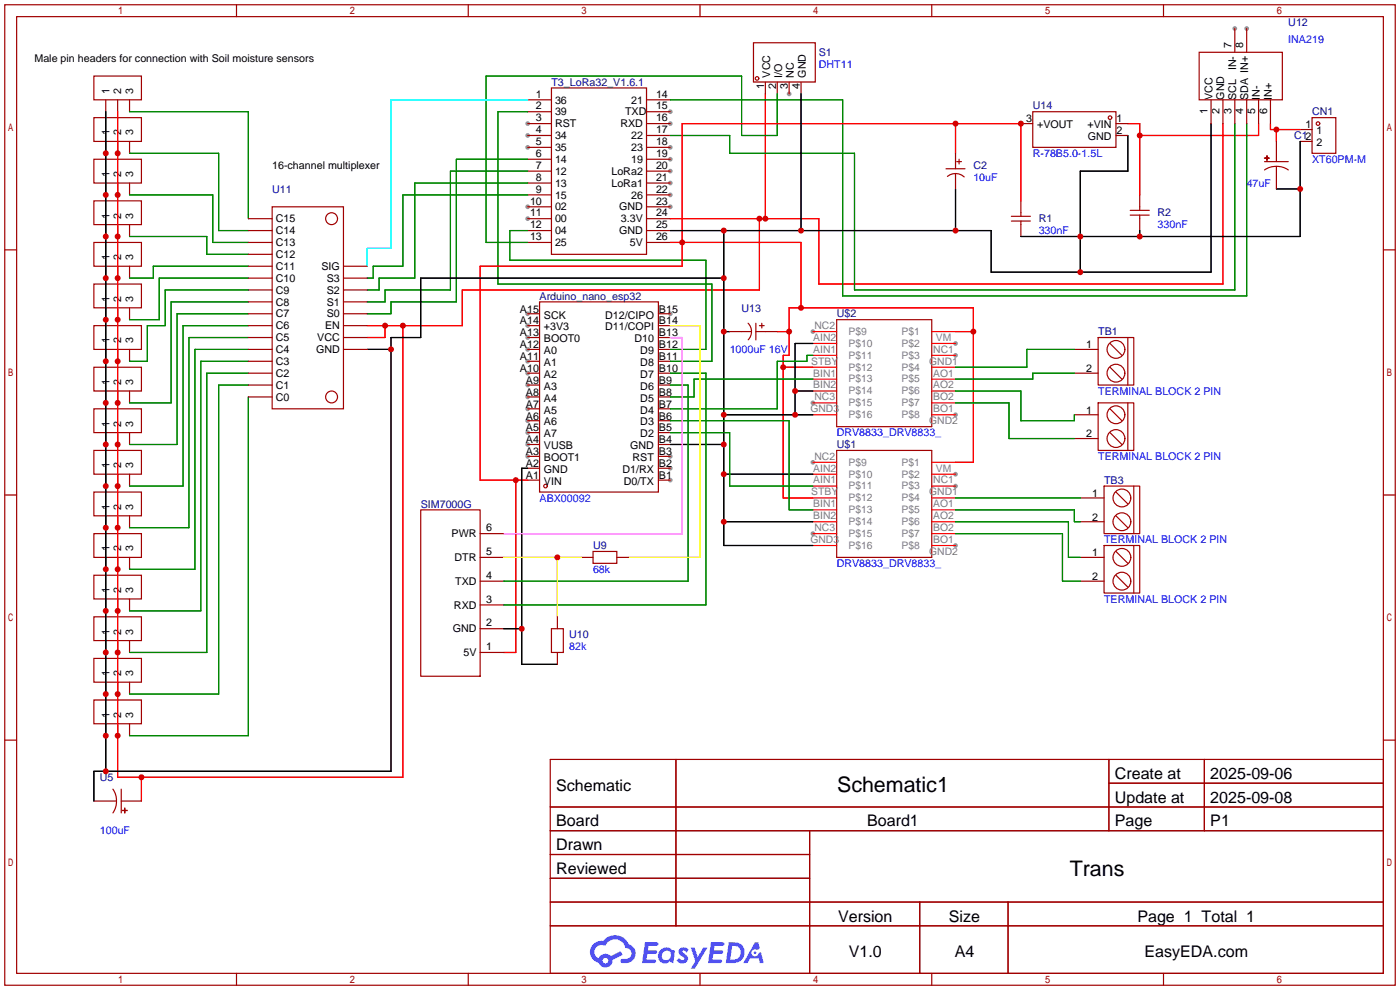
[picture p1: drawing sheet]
<svg xmlns="http://www.w3.org/2000/svg" width="299mm" height="212mm" viewBox="0 0 299 212" stroke-linecap="round" stroke-linejoin="round" font-family="sans-serif">
<g fill="#999">
<circle cx="112.8" cy="72.1" r=".51"/>
<circle cx="112.8" cy="97.5" r=".51"/>
<circle cx="112.8" cy="69.6" r=".51"/>
<circle cx="112.8" cy="67.1" r=".51"/>
<circle cx="112.8" cy="95" r=".51"/>
<circle cx="112.8" cy="74.7" r=".51"/>
<circle cx="112.8" cy="77.2" r=".51"/>
<circle cx="112.8" cy="79.8" r=".51"/>
<circle cx="112.8" cy="82.3" r=".51"/>
<circle cx="112.8" cy="84.8" r=".51"/>
<circle cx="112.8" cy="87.4" r=".51"/>
<circle cx="112.8" cy="89.9" r=".51"/>
<circle cx="112.8" cy="92.5" r=".51"/>
<circle cx="143.3" cy="97.5" r=".51"/>
<circle cx="143.3" cy="67.1" r=".51"/>
<circle cx="143.3" cy="100.1" r=".51"/>
<circle cx="143.3" cy="102.6" r=".51"/>
<circle cx="112.8" cy="26.4" r=".51"/>
<circle cx="112.8" cy="29" r=".51"/>
<circle cx="112.8" cy="31.5" r=".51"/>
<circle cx="112.8" cy="44.2" r=".51"/>
<circle cx="112.8" cy="46.7" r=".51"/>
<circle cx="143.3" cy="23.9" r=".51"/>
<circle cx="143.3" cy="26.4" r=".51"/>
<circle cx="143.3" cy="31.5" r=".51"/>
<circle cx="143.3" cy="34" r=".51"/>
<circle cx="143.3" cy="36.6" r=".51"/>
<circle cx="143.3" cy="39.1" r=".51"/>
<circle cx="143.3" cy="41.7" r=".51"/>
<circle cx="143.3" cy="44.2" r=".51"/>
<circle cx="204.2" cy="101.3" r=".51"/>
<circle cx="204.2" cy="103.9" r=".51"/>
<circle cx="204.2" cy="116.6" r=".51"/>
<circle cx="173.7" cy="98.8" r=".51"/>
<circle cx="173.7" cy="114" r=".51"/>
<circle cx="204.2" cy="73.4" r=".51"/>
<circle cx="204.2" cy="75.9" r=".51"/>
<circle cx="204.2" cy="88.6" r=".51"/>
<circle cx="173.7" cy="70.9" r=".51"/>
<circle cx="173.7" cy="86.1" r=".51"/>
<circle cx="168.7" cy="20.1" r=".51"/>
<circle cx="263.9" cy="6.1" r=".51"/>
<circle cx="266.4" cy="6.1" r=".51"/>
</g>
<g fill="none" stroke="#a10000" stroke-width=".25">
<path d="M1 1h297.2v209.6h-297.2zM3.6 3.6h292.1v204.4h-292.1zM50.5 1v2.6M100.1 1v2.6M149.6 1v2.6M199.1 1v2.6M248.7 1v2.6M1 53.4h2.6M295.7 53.4h2.5M1 105.8h2.6M295.7 105.8h2.5M1 158.2h2.6"/>
<path d="M295.7 158.2h2.5M117.6 162.3h178.1v45.7h-178.1zM117.6 172.5h178.1M117.6 177.5h178.1M144.5 162.3v35.6M173 177.5v30.5M237 162.3v15.2M237 167.4h58.7M257.4 162.3v15.2M117.6 182.6h55.4M117.6 192.8h178.1M117.6 187.7h55.4"/>
<path d="M117.6 197.9h178.1M196.6 192.8v15.2M215.4 192.8v15.2M50.5 208v2.6M100.1 208v2.6M149.6 208v2.6M199.1 208v2.6M248.7 208v2.6"/>
</g>
<g fill="#5487ff">
<path d="M145.3 202.7a1.3 1.3 0 0 1 1.9 .3l-.4 .6a.54 .54 0 0 0-.9-.2l.1 .2a1.34 1.34 0 0 1 .9 1.8 1.47 1.47 0 0 1-2.3-.1l.5-.6 .8 .5a.31 .31 0 0 0 .4-.3 .31 .31 0 0 0-.3-.4 1.12 1.12 0 0 1-.7-1.8z"/>
<path d="M147.6 202.5h.9l.6 2 1.2-2h.9l-2.7 4.6h-.9l1-1.7z"/>
<path d="M137.8 201.4h1.7a1.31 1.31 0 0 1 1.2 .2 .4 .4 0 0 1-.3 .5l-1.8 .1-.1 .9h1.6a.4 .4 0 0 1 .4 .4 .4 .4 0 0 1-.5 .4h-1.6l-.2 1.2h1.4a.46 .46 0 0 1 .5 0 .46 .46 0 0 1 .1 .5l-.4 .2h-2.6z"/>
<path d="M151.9 201.4h1.7a1.32 1.32 0 0 1 1.2 .2 .39 .39 0 0 1-.3 .5l-1.8 .1-.1 .9h1.6a.4 .4 0 0 1 .4 .4 .4 .4 0 0 1-.4 .4h-1.7l-.2 1.2h1.4a.46 .46 0 0 1 .5 0 .46 .46 0 0 1 .1 .5l-.4 .2h-2.6z"/>
<path d="M161.3 201.4h.8l.3 1.3-.6 .4a.75 .75 0 0 0-1.1 .3 .75 .75 0 0 0 .5 1 .75 .75 0 0 0 .9-.7l.5-.2 .6 2.3h-.8l-.3-.9h-1.8l-.5 .9h-1z"/>
<path d="M155.7 201.4l-.6 4.4h1.5a2.27 2.27 0 0 0 2.6-2.2 2.27 2.27 0 0 0-2.7-2.2zM156.5 202.1a1.5 1.5 0 0 1 1.8 1.6 1.5 1.5 0 0 1-1.9 1.4h-.3z"/>
<path d="M141.2 203a1.6 1.6 0 0 0-.3 2.3 1.6 1.6 0 0 0 2.3 .2l.7 .3 .3-2.4-.1-.3-.5-.1a1.58 1.58 0 0 0-2.4 0zM141.8 203.5a.98 .98 0 0 1 1.6 .4 .98 .98 0 0 1-1.1 1.3 .94 .94 0 0 1-.9-.7 .94 .94 0 0 1 .4-1z"/>
<path d="M126.8 201.8a2.37 2.37 0 0 0 1.1 4 1.54 1.54 0 0 0 1.8 1 1.54 1.54 0 0 0 1.2-1.6l2.2-1.1-.5-.8-2 1a1.57 1.57 0 0 0-2.7 .5 1.5 1.5 0 0 1-.7-2.1 1.5 1.5 0 0 1 2.2-.5 2.23 2.23 0 0 1 2.3-1.4 2.23 2.23 0 0 1 2 1.8 1.16 1.16 0 0 1 1.2 1.1 1.16 1.16 0 0 1-1.1 1.2h-.7a.47 .47 0 0 0-.5 .4 .47 .47 0 0 0 .4 .5 2.17 2.17 0 0 0 2.5-.9 2.17 2.17 0 0 0-.3-2.7l-.8-.4a3.2 3.2 0 0 0-5.5-.7l-1.1 .1zM128.8 205.3a.6 .6 0 0 1 1.2 0 .6 .6 0 0 1-1.2 0z"/>
<circle cx="161.4" cy="203.6" r=".28"/>
</g>
<g fill="none" stroke="#a10000" stroke-width=".25">
<path d="M20.1 16.3h10.1v5h-10.1zM117.9 18.8h20.3v35.6h-20.3zM161 9.1h13.2v8.4h-13.2zM163.6 17.5v2.6M166.1 17.5v2.6M168.7 17.5v2.6M171.2 17.5v2.6M256.3 11.2h17.8v10.1h-17.8zM263.9 6.1v5.1M266.4 6.1v5.1M20.1 25.1h10.1v5.1h-10.1zM20.1 34h10.1v5.1h-10.1z"/>
<path d="M22.6 21.3v2.6M22.6 30.2v2.6M22.6 39.1v2.6M25.1 21.3v2.6M25.1 30.2v2.6M25.1 39.1v2.6M27.7 21.3v2.6M27.7 30.2v2.6M27.7 39.1v2.6M112.8 21.3h5.1M112.8 23.9h5.1M112.8 26.4h5.1"/>
<path d="M112.8 29h5.1M112.8 31.5h5.1M112.8 34h5.1M112.8 36.6h5.1M112.8 39.1h5.1M138.2 21.3h5.1M138.2 23.9h5.1M138.2 26.4h5.1M138.2 29h5.1M138.2 31.5h5.1M138.2 34h5.1M138.2 36.6h5.1"/>
<path d="M138.2 39.1h5.1M202.2 36.1h4M202.5 37.7a2.74 2.74 0 0 1 3.6 .1M204.2 32.8v3.3M204.2 37.1v3.3M204.5 34.5h1M205 34v1.1M218.2 26.4h2.5M220.7 23.9h17.8v7.6h-17.8zM238.5 26.4h2.5M238.5 29h2.5M258.8 21.3v5.1"/>
<path d="M261.4 21.3v5.1M263.9 21.3v5.1M266.4 21.3v5.1M269 21.3v5.1M270.3 33.8h1zM270.3 34.5h5M270.8 33.3v1zM271.5 21.3v5.1M272.8 35.6l1.6 .2 .9 .5M272.8 35.6l-1.1 .1-1.4 .6M272.8 30.2v4.3M272.8 35.6v4.8"/>
<path d="M277.9 27.7h2.5M277.9 30.2h2.5M280.4 25.1h5.1v7.7h-5.1zM20.1 42.9h10.1v5.1h-10.1zM20.1 51.8h10.1v5.1h-10.1zM22.6 48v2.5M22.6 56.9v2.5M25.1 48v2.5M25.1 56.9v2.5M27.7 48v2.5M27.7 56.9v2.5M53.1 46.7h5.1"/>
<path d="M53.1 49.3h5.1M53.1 51.8h5.1M53.1 59.4h5.1M53.1 56.9h5.1M53.1 54.4h5.1M58.2 44.2h15.2v43.2h-15.2zM73.4 59.4h5.1M73.4 56.9h5.1M112.8 41.7h5.1M112.8 44.2h5.1M112.8 46.7h5.1M112.8 49.3h5.1"/>
<path d="M112.8 51.8h5.1M138.2 41.7h5.1M138.2 44.2h5.1M138.2 46.7h5.1M138.2 49.3h5.1M138.2 51.8h5.1M216.2 46.2h4M216.2 47.2h4M218.2 42.9v3.3M218.2 47.2v3.3M241.6 45h4M241.6 46h4"/>
<path d="M243.6 41.7v3.3M243.6 46v3.3M20.1 60.7h10.1v5.1h-10.1zM20.1 69.6h10.1v5.1h-10.1zM20.1 78.5h10.1v5.1h-10.1zM22.6 65.8v2.5M22.6 74.7v2.5M25.1 65.8v2.5M25.1 74.7v2.5M27.7 65.8v2.5M27.7 74.7v2.5M53.1 72.1h5.1"/>
<path d="M53.1 69.6h5.1M53.1 67.1h5.1M53.1 74.7h5.1M53.1 77.2h5.1M53.1 79.8h5.1M53.1 64.5h5.1M53.1 62h5.1M73.4 72.1h5.1M73.4 69.6h5.1M73.4 67.1h5.1M73.4 74.7h5.1M73.4 64.5h5.1"/>
<path d="M73.4 62h5.1M112.8 72.1h2.5M112.8 69.6h2.5M112.8 67.1h2.5M112.8 74.7h2.5M112.8 77.2h2.5M112.8 79.8h2.5M115.3 64.5h25.4v40.7h-25.4zM140.7 72.1h2.6M140.7 69.6h2.6M140.7 67.1h2.6M140.7 74.7h2.6"/>
<path d="M140.7 77.2h2.6M140.7 79.8h2.6M156 70.9h4.5M159.9 69.1a2.54 2.54 0 0 1 0 3.5M161.5 69.1v3.5M161.5 70.9h4.6M162.3 69.6h1M162.8 69.1v1M178.8 68.3h20.3v22.9h-20.3zM229.6 74.7h5.1M229.6 79.8h5.1M234.7 72.1h7.6v10.2h-7.6z"/>
<path d="M237.2 73.4l2.6 2.5M237.2 78.5l2.6 2.5M241 72.1v10.2M20.1 87.4h10.1v5.1h-10.1zM20.1 96.3h10.1v5h-10.1zM22.6 83.6v2.5M22.6 92.5v2.5M25.1 83.6v2.5M25.1 92.5v2.5M27.7 83.6v2.5M27.7 92.5v2.5M53.1 82.3h5.1"/>
<path d="M53.1 84.8h5.1M112.8 97.5h2.5M112.8 95h2.5M112.8 82.3h2.5M112.8 84.8h2.5M112.8 87.4h2.5M112.8 89.9h2.5M112.8 92.5h2.5M140.7 97.5h2.6M140.7 95h2.6M140.7 82.3h2.6M140.7 84.8h2.6"/>
<path d="M140.7 87.4h2.6M140.7 89.9h2.6M140.7 92.5h2.6M178.8 96.3h20.3v22.8h-20.3zM229.6 88.6h5.1M229.6 93.7h5.1M234.7 86.1h7.6v10.2h-7.6zM237.2 87.4l2.6 2.5M237.2 92.5l2.6 2.5M241 86.1v10.2M20.1 105.2h10.1v5h-10.1zM20.1 114h10.1v5.1h-10.1z"/>
<path d="M22.6 101.3v2.6M22.6 110.2v2.6M22.6 119.1v2.6M25.1 101.3v2.6M25.1 110.2v2.6M25.1 119.1v2.6M27.7 101.3v2.6M27.7 110.2v2.6M27.7 119.1v2.6M89.9 109h12.7v35.5h-12.7zM102.6 119.1h5.1M102.6 114h5.1"/>
<path d="M112.8 100.1h2.5M112.8 102.6h2.5M124.2 119.1h2.5M126.7 117.9h5.1v2.5h-5.1zM131.8 119.1h2.6M140.7 100.1h2.6M140.7 102.6h2.6M230.9 119.1h5.1M230.9 106.4h5.1M230.9 111.5h5.1M236 103.9h7.6v10.1h-7.6zM236 116.6h7.6v10.1h-7.6z"/>
<path d="M238.5 105.2l2.5 2.5M238.5 110.2l2.5 2.6M238.5 117.9l2.5 2.5M242.3 103.9v10.1M242.3 116.6v10.1M20.1 122.9h10.1v5.1h-10.1zM20.1 131.8h10.1v5.1h-10.1zM22.6 128v2.6M22.6 136.9v2.5M25.1 128v2.6M25.1 136.9v2.5M27.7 128v2.6"/>
<path d="M27.7 136.9v2.5M102.6 139.4h5.1M102.6 134.4h5.1M102.6 129.3h5.1M102.6 124.2h5.1M117.9 134.4h2.5v5h-2.5zM119.1 131.8v2.6M119.1 139.4v2.6M230.9 124.2h5.1M238.5 122.9l2.5 2.6M20.1 140.7h10.1v5.1h-10.1zM20.1 149.6h10.1v5.1h-10.1z"/>
<path d="M22.6 145.8v2.5M22.6 154.7v2.5M25.1 145.8v2.5M25.1 154.7v2.5M27.7 145.8v2.5M27.7 154.7v2.5M20.1 171.2h4.8M24.1 168.7l.5 .9 .3 1.6M24.9 171.2l-.1 1.1-.7 1.4M25.9 171.2h4.3M25.9 168.7v5M26.2 173.2h1z"/>
<path d="M26.6 172.7l.1 1z"/>
<circle cx="161.8" cy="16.8" r=".38"/>
<circle cx="237.2" cy="25.1" r=".38"/>
<circle cx="281.7" cy="26.4" r=".38"/>
<circle cx="70.9" cy="46.7" r="1.27"/>
<circle cx="238.5" cy="74.7" r="1.9"/>
<circle cx="238.5" cy="79.8" r="1.9"/>
<circle cx="70.9" cy="84.8" r="1.27"/>
<circle cx="238.5" cy="88.6" r="1.9"/>
<circle cx="238.5" cy="93.7" r="1.9"/>
<circle cx="116.6" cy="103.9" r=".38"/>
<circle cx="239.8" cy="119.1" r="1.9"/>
<circle cx="239.8" cy="106.4" r="1.9"/>
<circle cx="239.8" cy="111.5" r="1.9"/>
<circle cx="239.8" cy="124.2" r="1.9"/>
</g>
<g fill="none" stroke="#f00" stroke-width=".25">
<path d="M25.1 23.9v142.2h61v-96.5M163.6 20.1v26.6M204.2 26.4v6.4M241 26.4h2.6v15.3M261.4 26.4v34.3h-86.4v-14h-31.7M269 26.4v2.6h-25.4M271.5 26.4v1.3h6.4M272.8 27.7v2.5M143.3 51.8h27.9v14M162.3 46.7v15.3h-63.5v7.6h-20.3M218.2 42.9v-16.5h-72.4v30.5h-43.2v45.7h10.2M82.3 69.6v2.5h-3.8"/>
<path d="M166.1 70.9h2.6M167.4 78.5h11.4M173.7 70.9h5.1M173.7 73.4h5.1M173.7 75.9h5.1M199.1 70.9h8.9M199.1 73.4h5.1M199.1 75.9h5.1M199.1 78.5h5.1M173.7 98.8h5.1M173.7 81h5.1M173.7 83.6h5.1"/>
<path d="M173.7 86.1h5.1M173.7 88.6h5.1M199.1 98.8h8.9v-33h-39.3v10.1h-1.3v30.5h11.4M199.1 81h5.1M199.1 83.6h5.1M199.1 86.1h5.1M199.1 88.6h5.1M110.2 102.6v36.8h-2.5M173.7 101.3h5.1M173.7 103.9h5.1M173.7 109h5.1M173.7 111.5h5.1"/>
<path d="M173.7 114h5.1M173.7 116.6h5.1M199.1 101.3h5.1M199.1 103.9h5.1M199.1 106.4h5.1M199.1 109h5.1M199.1 111.5h5.1M199.1 114h5.1M199.1 116.6h5.1M30.2 166.1v5.1"/>
</g>
<g fill="none" stroke="#008700" stroke-width=".25">
<path d="M27.7 23.9h25.4v22.8M27.7 32.8h19v16.5h6.4M112.8 23.9h-6.4v36.8h45.7v16.5h-8.8M112.8 39.1h-24.2v20.3h-7.6v2.6h-2.5M112.8 36.6h-16.5v25.4h-14v2.5h-3.8M112.8 34h-15.3v30.5h-13.9v2.6h-5.1M143.3 21.3h36.8v41.9h86.3v-36.8M166.1 20.1v8.9h-7.6v-12.7h-54.6v35.5h8.9M263.9 26.4v35.6h-81.3v-29.2h-26.6v-3.8h-12.7M27.7 41.7h17.8v10.1h7.6M27.7 50.5h16.5v3.9h8.9M53.1 56.9h-20.3v2.5h-5.1"/>
<path d="M53.1 59.4h-19.1v8.9h-6.3M112.8 49.3h-3.8v6.3h41.9v19.1h-7.6M112.8 41.7h-26.7v15.2h-6.3v2.5h-1.3M53.1 79.8h-8.9v59.6h-16.5M53.1 62h-17.8v7.6h-3.8v7.6h-3.8M53.1 69.6h-14v34.3h-11.4M53.1 77.2h-10.2v53.4h-15.2M53.1 64.5h-16.5v21.6h-8.9M53.1 67.1h-15.3v27.9h-10.1M53.1 72.1h-12.7v40.7h-12.7M53.1 74.7h-11.4v47h-14M143.3 79.8h7.6v49.5h-43.2"/>
<path d="M173.7 75.9h-1.2v1.3h-6.4v10.2h-22.8M229.6 74.7h-10.1v3.8h-15.3M229.6 79.8h-8.9v1.2h-16.5M53.1 84.8v72.4h-25.4M53.1 82.3h-6.4v66h-19M143.3 92.5h12.7v11.4h17.7M143.3 82.3h3.8v41.9h-39.4M143.3 89.9h25.4v19.1h5M173.7 81h-25.4v3.8h-5M204.2 86.1h11.4v7.6h14M204.2 83.6h14v6.3h11.4v-1.3M204.2 109h25.4v2.5h1.3"/>
<path d="M204.2 114h22.9v10.2h3.8M204.2 106.4h26.7M204.2 111.5h24.1v7.6h2.6"/>
</g>
<path d="M112.8 21.3h-29.2v31.8h-5.1v3.8" fill="none" stroke="#0ff" stroke-width=".25"/>
<g fill="none" stroke="#000" stroke-width=".25">
<path d="M22.6 23.9v140.9M171.2 20.1v29.2M241 29v7.6h-10.1v21.6M258.8 26.4v31.8h-47v-8.9h-68.5M277.9 30.2v20.3h-59.7M154.7 59.4h-64.8v12.7h-6.3v92.7h-63.5v6.4M154.7 49.3v67.3h19M204.2 40.4v8.9M243.6 49.3v1.2M272.8 40.4h5.1M78.5 74.7h5.1M154.7 70.9h1.3"/>
<path d="M173.7 73.4h-3.8v15.2M143.3 95h11.4M154.7 88.6h19M169.9 83.6h3.8M112.8 100.1h-1.3v41.9h7.6M154.7 101.3h19M154.7 111.5h19M107.7 134.4h3.8"/>
</g>
<path d="M143.3 72.1h2.5v41.9h-38.1" fill="none" stroke="#f0f" stroke-width=".25"/>
<path d="M143.3 69.6h6.3v49.5h-15.2M107.7 119.1h16.5M119.1 119.1v12.7" fill="none" stroke="#ff0" stroke-width=".25"/>
<g fill="#c00">
<circle cx="25.1" cy="32.8" r=".63"/>
<circle cx="25.1" cy="41.7" r=".63"/>
<circle cx="25.1" cy="50.5" r=".63"/>
<circle cx="25.1" cy="59.4" r=".63"/>
<circle cx="25.1" cy="68.3" r=".63"/>
<circle cx="25.1" cy="77.2" r=".63"/>
<circle cx="25.1" cy="86.1" r=".63"/>
<circle cx="25.1" cy="95" r=".63"/>
<circle cx="25.1" cy="103.9" r=".63"/>
<circle cx="25.1" cy="112.8" r=".63"/>
<circle cx="25.1" cy="121.7" r=".63"/>
<circle cx="25.1" cy="130.6" r=".63"/>
<circle cx="25.1" cy="139.4" r=".63"/>
<circle cx="25.1" cy="148.3" r=".63"/>
<circle cx="25.1" cy="157.2" r=".63"/>
<circle cx="30.2" cy="166.1" r=".63"/>
<circle cx="86.1" cy="69.6" r=".63"/>
<circle cx="162.3" cy="46.7" r=".63"/>
<circle cx="163.6" cy="46.7" r=".63"/>
<circle cx="82.3" cy="69.6" r=".63"/>
<circle cx="243.6" cy="29" r=".63"/>
<circle cx="272.8" cy="27.7" r=".63"/>
<circle cx="167.4" cy="78.5" r=".63"/>
<circle cx="168.7" cy="70.9" r=".63"/>
<circle cx="171.2" cy="65.8" r=".63"/>
<circle cx="208" cy="70.9" r=".63"/>
<circle cx="145.8" cy="51.8" r=".63"/>
<circle cx="110.2" cy="102.6" r=".63"/>
<circle cx="204.2" cy="26.4" r=".63"/>
<circle cx="218.2" cy="26.4" r=".63"/>
<circle cx="154.7" cy="59.4" r=".63"/>
<circle cx="154.7" cy="49.3" r=".63"/>
<circle cx="171.2" cy="49.3" r=".63"/>
<circle cx="204.2" cy="49.3" r=".63"/>
<circle cx="230.9" cy="58.2" r=".63"/>
<circle cx="230.9" cy="50.5" r=".63"/>
<circle cx="243.6" cy="50.5" r=".63"/>
<circle cx="277.9" cy="40.4" r=".63"/>
<circle cx="154.7" cy="70.9" r=".63"/>
<circle cx="154.7" cy="88.6" r=".63"/>
<circle cx="154.7" cy="95" r=".63"/>
<circle cx="154.7" cy="101.3" r=".63"/>
<circle cx="154.7" cy="111.5" r=".63"/>
<circle cx="169.9" cy="88.6" r=".63"/>
<circle cx="169.9" cy="83.6" r=".63"/>
<circle cx="83.6" cy="74.7" r=".63"/>
<circle cx="22.6" cy="164.8" r=".63"/>
<circle cx="22.6" cy="157.2" r=".63"/>
<circle cx="22.6" cy="148.3" r=".63"/>
<circle cx="22.6" cy="139.4" r=".63"/>
<circle cx="22.6" cy="130.6" r=".63"/>
<circle cx="22.6" cy="121.7" r=".63"/>
<circle cx="22.6" cy="112.8" r=".63"/>
<circle cx="22.6" cy="103.9" r=".63"/>
<circle cx="22.6" cy="95" r=".63"/>
<circle cx="22.6" cy="86.1" r=".63"/>
<circle cx="22.6" cy="77.2" r=".63"/>
<circle cx="22.6" cy="68.3" r=".63"/>
<circle cx="22.6" cy="59.4" r=".63"/>
<circle cx="22.6" cy="50.5" r=".63"/>
<circle cx="22.6" cy="41.7" r=".63"/>
<circle cx="22.6" cy="32.8" r=".63"/>
<circle cx="111.5" cy="134.4" r=".63"/>
<circle cx="119.1" cy="119.1" r=".63"/>
</g>
<g font-size="4.6">
<text x="178.9" y="169.3">Schematic1</text>
<text x="228.6" y="187.1">Trans</text>
</g>
<g font-size="3.4">
<text x="238.3" y="166.5">Create at</text>
<text x="258.7" y="166.5">2025-09-06</text>
<text x="118.9" y="169">Schematic</text>
<text x="238.3" y="171.6">Update at</text>
<text x="258.7" y="171.6">2025-09-08</text>
<text x="118.9" y="176.6">Board</text>
<text x="185.3" y="176.6">Board1</text>
<text x="238.3" y="176.6">Page</text>
<text x="258.7" y="176.6">P1</text>
<text x="118.9" y="181.7">Drawn</text>
<text x="118.9" y="186.8">Reviewed</text>
<text x="179.1" y="197">Version</text>
<text x="202.8" y="197">Size</text>
<text x="243.1" y="197">Page 1 Total 1</text>
<text x="181.4" y="204.6">V1.0</text>
<text x="204" y="204.6">A4</text>
<text x="244.6" y="204.6">EasyEDA.com</text>
</g>
<g font-size="2.3" fill="#000080">
<text x="275.3" y="5.6">U12</text>
<text x="175" y="12">S1</text>
<text x="117.9" y="18.3">T3_LoRa32_V1.6.1</text>
<text x="220.7" y="23.4">U14</text>
<text x="276.6" y="29.7">C12</text>
<text x="280.4" y="24.7">CN1</text>
<text x="58.2" y="41.2">U11</text>
<text x="208" y="36.1">C2</text>
<text x="222" y="47.5">R1</text>
<text x="247.4" y="46.3">R2</text>
<text x="115.3" y="64">Arduino_nano_esp32</text>
<text x="158.5" y="66.6">U13</text>
<text x="178.8" y="67.8">U$2</text>
<text x="234.7" y="71.7">TB1</text>
<text x="178.8" y="95.8">U$1</text>
<text x="236" y="103.4">TB3</text>
<text x="89.9" y="108.5">SIM7000G</text>
<text x="126.7" y="117.4">U9</text>
<text x="121.7" y="136.4">U10</text>
<text x="21.3" y="166.9">U5</text>
</g>
<g font-size="2.3">
<text x="263.2" y="10.2" transform="rotate(-90 263.2 10.2)">7</text>
<text x="265.7" y="10.2" transform="rotate(-90 265.7 10.2)">8</text>
<text x="7.4" y="13.2">Male pin headers for connection with Soil moisture sensors</text>
<text x="164.6" y="16.6" transform="rotate(-90 164.6 16.6)">VCC</text>
<text x="167.1" y="16.6" transform="rotate(-90 167.1 16.6)">I/O</text>
<text x="169.7" y="16.6" transform="rotate(-90 169.7 16.6)">NC</text>
<text x="172.2" y="16.6" transform="rotate(-90 172.2 16.6)">GND</text>
<text x="264.2" y="15" transform="rotate(-90 264.2 15)">IN-</text>
<text x="23.4" y="20.1" transform="rotate(-90 23.4 20.1)">1</text>
<text x="25.9" y="20.1" transform="rotate(-90 25.9 20.1)">2</text>
<text x="28.5" y="20.1" transform="rotate(-90 28.5 20.1)">3</text>
<text x="114.6" y="20.9">1</text>
<text x="114.6" y="23.4">2</text>
<text x="118.6" y="22.1">36</text>
<text x="134.9" y="22.1">21</text>
<text x="140.2" y="20.9">14</text>
<text x="140.2" y="23.4">15</text>
<text x="163.3" y="18.9" transform="rotate(-90 163.3 18.9)">1</text>
<text x="165.9" y="18.9" transform="rotate(-90 165.9 18.9)">2</text>
<text x="168.4" y="18.9" transform="rotate(-90 168.4 18.9)">3</text>
<text x="170.9" y="18.9" transform="rotate(-90 170.9 18.9)">4</text>
<text x="259.1" y="21.3" transform="rotate(-90 259.1 21.3)">VCC</text>
<text x="261.6" y="21.3" transform="rotate(-90 261.6 21.3)">GND</text>
<text x="264.2" y="21.3" transform="rotate(-90 264.2 21.3)">SCL</text>
<text x="266.7" y="21.3" transform="rotate(-90 266.7 21.3)">SDA IN+</text>
<text x="269.3" y="21.3" transform="rotate(-90 269.3 21.3)">IN-</text>
<text x="271.8" y="21.3" transform="rotate(-90 271.8 21.3)">IN+</text>
<text x="23.4" y="29" transform="rotate(-90 23.4 29)">1</text>
<text x="25.9" y="29" transform="rotate(-90 25.9 29)">2</text>
<text x="28.5" y="29" transform="rotate(-90 28.5 29)">3</text>
<text x="114.6" y="25.9">3</text>
<text x="114.6" y="28.5">4</text>
<text x="118.6" y="24.7">39</text>
<text x="118.6" y="27.2">RST</text>
<text x="118.6" y="29.7">34</text>
<text x="132.6" y="27.2">RXD</text>
<text x="133.6" y="24.7">TXD</text>
<text x="134.9" y="29.7">22</text>
<text x="140.2" y="25.9">16</text>
<text x="140.2" y="28.5">17</text>
<text x="219.3" y="26.2">3</text>
<text x="221.7" y="27.4">+VOUT</text>
<text x="232.4" y="27.4">+VIN</text>
<text x="232.5" y="30">GND</text>
<text x="238.6" y="26.2">1</text>
<text x="238.6" y="28.7">2</text>
<text x="258.1" y="24.4" transform="rotate(-90 258.1 24.4)">1</text>
<text x="260.6" y="24.4" transform="rotate(-90 260.6 24.4)">2</text>
<text x="263.2" y="24.4" transform="rotate(-90 263.2 24.4)">3</text>
<text x="265.7" y="24.4" transform="rotate(-90 265.7 24.4)">4</text>
<text x="268.3" y="24.4" transform="rotate(-90 268.3 24.4)">5</text>
<text x="270.8" y="24.4" transform="rotate(-90 270.8 24.4)">6</text>
<text x="279" y="27.4">1</text>
<text x="281.4" y="28.7">1</text>
<text x="114.6" y="31">5</text>
<text x="114.6" y="33.6">6</text>
<text x="118.6" y="32.3">35</text>
<text x="118.6" y="34.8">14</text>
<text x="134.9" y="32.3">23</text>
<text x="134.9" y="34.8">19</text>
<text x="140.2" y="31">18</text>
<text x="140.2" y="33.6">19</text>
<text x="281.4" y="31.2">2</text>
<text x="23.4" y="37.8" transform="rotate(-90 23.4 37.8)">1</text>
<text x="25.9" y="37.8" transform="rotate(-90 25.9 37.8)">2</text>
<text x="28.5" y="37.8" transform="rotate(-90 28.5 37.8)">3</text>
<text x="58.2" y="36.1">16-channel multiplexer</text>
<text x="114.6" y="36.1">7</text>
<text x="114.6" y="38.6">8</text>
<text x="114.6" y="41.2">9</text>
<text x="118.6" y="37.4">12</text>
<text x="118.6" y="39.9">13</text>
<text x="130.7" y="37.4">LoRa2</text>
<text x="130.7" y="39.9">LoRa1</text>
<text x="140.2" y="36.1">20</text>
<text x="140.2" y="38.6">21</text>
<text x="140.2" y="41.2">22</text>
<text x="23.4" y="46.7" transform="rotate(-90 23.4 46.7)">1</text>
<text x="25.9" y="46.7" transform="rotate(-90 25.9 46.7)">2</text>
<text x="28.5" y="46.7" transform="rotate(-90 28.5 46.7)">3</text>
<text x="58.9" y="47.5">C15</text>
<text x="113.3" y="43.7">10</text>
<text x="113.3" y="46.3">11</text>
<text x="118.6" y="42.4">15</text>
<text x="118.6" y="45">02</text>
<text x="118.6" y="47.5">00</text>
<text x="132.3" y="45">GND</text>
<text x="132.7" y="47.5">3.3V</text>
<text x="134.9" y="42.4">26</text>
<text x="140.2" y="43.7">23</text>
<text x="140.2" y="46.3">24</text>
<text x="58.9" y="52.6">C13</text>
<text x="58.9" y="50.1">C14</text>
<text x="113.3" y="48.8">12</text>
<text x="113.3" y="51.3">13</text>
<text x="118.6" y="50.1">04</text>
<text x="118.6" y="52.6">25</text>
<text x="132.3" y="50.1">GND</text>
<text x="134.6" y="52.6">5V</text>
<text x="140.2" y="48.8">25</text>
<text x="140.2" y="51.3">26</text>
<text x="23.4" y="55.6" transform="rotate(-90 23.4 55.6)">1</text>
<text x="25.9" y="55.6" transform="rotate(-90 25.9 55.6)">2</text>
<text x="28.5" y="55.6" transform="rotate(-90 28.5 55.6)">3</text>
<text x="58.9" y="57.7">C11</text>
<text x="58.9" y="55.1">C12</text>
<text x="68.7" y="57.7">SIG</text>
<text x="23.4" y="64.5" transform="rotate(-90 23.4 64.5)">1</text>
<text x="25.9" y="64.5" transform="rotate(-90 25.9 64.5)">2</text>
<text x="28.5" y="64.5" transform="rotate(-90 28.5 64.5)">3</text>
<text x="58.9" y="65.3">C8</text>
<text x="58.9" y="62.8">C9</text>
<text x="58.9" y="60.2">C10</text>
<text x="69.8" y="65.3">S1</text>
<text x="69.8" y="62.8">S2</text>
<text x="69.8" y="60.2">S3</text>
<text x="58.9" y="70.4">C6</text>
<text x="58.9" y="67.8">C7</text>
<text x="69.5" y="70.4">EN</text>
<text x="69.8" y="67.8">S0</text>
<text x="111.1" y="71.9">A13</text>
<text x="111.1" y="69.3">A14</text>
<text x="111.1" y="66.8">A15</text>
<text x="116.3" y="70.6">+3V3</text>
<text x="116.3" y="68.1">SCK</text>
<text x="129.4" y="68.1">D12/CIPO</text>
<text x="129.4" y="70.6">D11/COPI</text>
<text x="140.8" y="66.8">B15</text>
<text x="140.8" y="69.3">B14</text>
<text x="140.8" y="71.9">B13</text>
<text x="23.4" y="73.4" transform="rotate(-90 23.4 73.4)">1</text>
<text x="25.9" y="73.4" transform="rotate(-90 25.9 73.4)">2</text>
<text x="28.5" y="73.4" transform="rotate(-90 28.5 73.4)">3</text>
<text x="58.9" y="75.5">C4</text>
<text x="58.9" y="72.9">C5</text>
<text x="67.6" y="75.5">GND</text>
<text x="67.8" y="72.9">VCC</text>
<text x="111.1" y="74.4">A12</text>
<text x="111.1" y="77">A11</text>
<text x="116.3" y="73.2">BOOT0</text>
<text x="116.3" y="75.7">A0</text>
<text x="135.6" y="73.2">D10</text>
<text x="136.9" y="75.7">D9</text>
<text x="140.8" y="74.4">B12</text>
<text x="140.8" y="77">B11</text>
<text x="232.2" y="74.4">1</text>
<text x="23.4" y="82.3" transform="rotate(-90 23.4 82.3)">1</text>
<text x="25.9" y="82.3" transform="rotate(-90 25.9 82.3)">2</text>
<text x="28.5" y="82.3" transform="rotate(-90 28.5 82.3)">3</text>
<text x="58.9" y="83.1">C1</text>
<text x="58.9" y="80.5">C2</text>
<text x="58.9" y="78">C3</text>
<text x="111.1" y="79.5">A10</text>
<text x="112.4" y="82">A9</text>
<text x="116.3" y="78.2">A1</text>
<text x="116.3" y="80.8">A2</text>
<text x="116.3" y="83.3">A3</text>
<text x="136.9" y="78.2">D8</text>
<text x="136.9" y="80.8">D7</text>
<text x="136.9" y="83.3">D6</text>
<text x="140.8" y="79.5">B10</text>
<text x="140.8" y="82">B9</text>
<text x="232.2" y="79.5">2</text>
<text x="58.9" y="85.6">C0</text>
<text x="112.4" y="84.6">A8</text>
<text x="112.4" y="87.1">A7</text>
<text x="112.4" y="89.7">A6</text>
<text x="116.3" y="85.9">A4</text>
<text x="116.3" y="88.4">A5</text>
<text x="136.9" y="85.9">D5</text>
<text x="136.9" y="88.4">D4</text>
<text x="140.8" y="84.6">B8</text>
<text x="140.8" y="87.1">B7</text>
<text x="140.8" y="89.7">B6</text>
<text x="232.2" y="88.4">1</text>
<text x="23.4" y="91.2" transform="rotate(-90 23.4 91.2)">1</text>
<text x="25.9" y="91.2" transform="rotate(-90 25.9 91.2)">2</text>
<text x="28.5" y="91.2" transform="rotate(-90 28.5 91.2)">3</text>
<text x="112.4" y="94.7">A4</text>
<text x="112.4" y="92.2">A5</text>
<text x="116.3" y="90.9">A6</text>
<text x="116.3" y="93.5">A7</text>
<text x="136.9" y="90.9">D3</text>
<text x="136.9" y="93.5">D2</text>
<text x="140.8" y="94.7">B4</text>
<text x="140.8" y="92.2">B5</text>
<text x="232.2" y="93.5">2</text>
<text x="23.4" y="100.1" transform="rotate(-90 23.4 100.1)">1</text>
<text x="25.9" y="100.1" transform="rotate(-90 25.9 100.1)">2</text>
<text x="28.5" y="100.1" transform="rotate(-90 28.5 100.1)">3</text>
<text x="112.4" y="97.3">A3</text>
<text x="112.4" y="99.8">A2</text>
<text x="116.3" y="98.6">BOOT1</text>
<text x="116.3" y="96">VUSB</text>
<text x="116.3" y="101.1">GND</text>
<text x="133" y="101.1">D1/RX</text>
<text x="134.7" y="96">GND</text>
<text x="135.2" y="98.6">RST</text>
<text x="140.8" y="97.3">B3</text>
<text x="140.8" y="99.8">B2</text>
<text x="112.4" y="102.4">A1</text>
<text x="116.3" y="103.6">VIN</text>
<text x="133.3" y="103.6">D0/TX</text>
<text x="140.8" y="102.4">B1</text>
<text x="233.4" y="106.2">1</text>
<text x="23.4" y="109" transform="rotate(-90 23.4 109)">1</text>
<text x="25.9" y="109" transform="rotate(-90 25.9 109)">2</text>
<text x="28.5" y="109" transform="rotate(-90 28.5 109)">3</text>
<text x="103.9" y="113.6">6</text>
<text x="233.4" y="111.3">2</text>
<text x="23.4" y="117.9" transform="rotate(-90 23.4 117.9)">1</text>
<text x="25.9" y="117.9" transform="rotate(-90 25.9 117.9)">2</text>
<text x="28.5" y="117.9" transform="rotate(-90 28.5 117.9)">3</text>
<text x="96.5" y="114.8">PWR</text>
<text x="97.2" y="119.9">DTR</text>
<text x="103.9" y="118.6">5</text>
<text x="233.4" y="118.9">1</text>
<text x="97.3" y="125">TXD</text>
<text x="103.9" y="123.7">4</text>
<text x="233.4" y="124">2</text>
<text x="23.4" y="126.7" transform="rotate(-90 23.4 126.7)">1</text>
<text x="25.9" y="126.7" transform="rotate(-90 25.9 126.7)">2</text>
<text x="28.5" y="126.7" transform="rotate(-90 28.5 126.7)">3</text>
<text x="97" y="130.1">RXD</text>
<text x="103.9" y="128.8">3</text>
<text x="23.4" y="135.6" transform="rotate(-90 23.4 135.6)">1</text>
<text x="25.9" y="135.6" transform="rotate(-90 25.9 135.6)">2</text>
<text x="28.5" y="135.6" transform="rotate(-90 28.5 135.6)">3</text>
<text x="96.8" y="135.2">GND</text>
<text x="103.9" y="133.9">2</text>
<text x="99.1" y="140.2">5V</text>
<text x="103.9" y="139">1</text>
<text x="23.4" y="144.5" transform="rotate(-90 23.4 144.5)">1</text>
<text x="25.9" y="144.5" transform="rotate(-90 25.9 144.5)">2</text>
<text x="28.5" y="144.5" transform="rotate(-90 28.5 144.5)">3</text>
<text x="23.4" y="153.4" transform="rotate(-90 23.4 153.4)">1</text>
<text x="25.9" y="153.4" transform="rotate(-90 25.9 153.4)">2</text>
<text x="28.5" y="153.4" transform="rotate(-90 28.5 153.4)">3</text>
</g>
<g font-size="2.3" fill="#00f">
<text x="275.3" y="9.2">INA219</text>
<text x="175" y="14.5">DHT11</text>
<text x="220.7" y="33.6">R-78B5.0-1.5L</text>
<text x="280.4" y="34.8">XT60PM-M</text>
<text x="208" y="38.6">10uF</text>
<text x="266.4" y="39.9">47uF</text>
<text x="222" y="50.1">330nF</text>
<text x="247.4" y="48.8">330nF</text>
<text x="156" y="75.5">1000uF 16V</text>
<text x="234.7" y="84.4">TERMINAL BLOCK 2 PIN</text>
<text x="178.8" y="93.2">DRV8833_DRV8833_</text>
<text x="234.7" y="98.3">TERMINAL BLOCK 2 PIN</text>
<text x="115.3" y="107.2">ABX00092</text>
<text x="236" y="116.1">TERMINAL BLOCK 2 PIN</text>
<text x="126.7" y="122.5">68k</text>
<text x="178.8" y="121.2">DRV8833_DRV8833_</text>
<text x="236" y="128.8">TERMINAL BLOCK 2 PIN</text>
<text x="121.7" y="139">82k</text>
<text x="21.3" y="178.3">100uF</text>
</g>
<g font-size="2.2" fill="#7e7e7e">
<text x="174.1" y="70.3">NC2</text>
<text x="181.4" y="71.6">P$9</text>
<text x="192.7" y="71.6">P$1</text>
<text x="173.4" y="77.9">STBY</text>
<text x="173.8" y="72.9">AIN2</text>
<text x="173.8" y="75.4">AIN1</text>
<text x="181.4" y="74.1">P$10</text>
<text x="181.4" y="76.7">P$11</text>
<text x="192.7" y="74.1">P$2</text>
<text x="192.7" y="76.7">P$3</text>
<text x="198.6" y="77.9">GND1</text>
<text x="199.5" y="75.4">NC1</text>
<text x="200" y="72.9">VM</text>
<text x="173.8" y="80.5">BIN1</text>
<text x="173.8" y="83">BIN2</text>
<text x="181.4" y="79.2">P$12</text>
<text x="181.4" y="81.7">P$13</text>
<text x="192.7" y="79.2">P$4</text>
<text x="192.7" y="81.7">P$5</text>
<text x="199.5" y="80.5">AO1</text>
<text x="199.5" y="83">AO2</text>
<text x="173.2" y="88.1">GND3</text>
<text x="174.1" y="85.6">NC3</text>
<text x="181.4" y="84.3">P$14</text>
<text x="181.4" y="86.8">P$15</text>
<text x="181.4" y="89.4">P$16</text>
<text x="192.7" y="84.3">P$6</text>
<text x="192.7" y="86.8">P$7</text>
<text x="192.7" y="89.4">P$8</text>
<text x="199.5" y="85.6">BO2</text>
<text x="199.5" y="88.1">BO1</text>
<text x="198.6" y="90.6">GND2</text>
<text x="173.8" y="100.8">AIN2</text>
<text x="174.1" y="98.3">NC2</text>
<text x="181.4" y="99.5">P$9</text>
<text x="192.7" y="99.5">P$1</text>
<text x="200" y="100.8">VM</text>
<text x="173.4" y="105.9">STBY</text>
<text x="173.8" y="103.3">AIN1</text>
<text x="181.4" y="102.1">P$10</text>
<text x="181.4" y="104.6">P$11</text>
<text x="181.4" y="107.1">P$12</text>
<text x="192.7" y="102.1">P$2</text>
<text x="192.7" y="104.6">P$3</text>
<text x="192.7" y="107.1">P$4</text>
<text x="198.6" y="105.9">GND1</text>
<text x="199.5" y="103.3">NC1</text>
<text x="173.8" y="108.4">BIN1</text>
<text x="173.8" y="111">BIN2</text>
<text x="174.1" y="113.5">NC3</text>
<text x="181.4" y="109.7">P$13</text>
<text x="181.4" y="112.2">P$14</text>
<text x="192.7" y="109.7">P$5</text>
<text x="192.7" y="112.2">P$6</text>
<text x="199.5" y="108.4">AO1</text>
<text x="199.5" y="111">AO2</text>
<text x="199.5" y="113.5">BO2</text>
<text x="173.2" y="116">GND3</text>
<text x="181.4" y="114.8">P$15</text>
<text x="181.4" y="117.3">P$16</text>
<text x="192.7" y="114.8">P$7</text>
<text x="192.7" y="117.3">P$8</text>
<text x="198.6" y="118.6">GND2</text>
<text x="199.5" y="116">BO1</text>
</g>
</svg>
